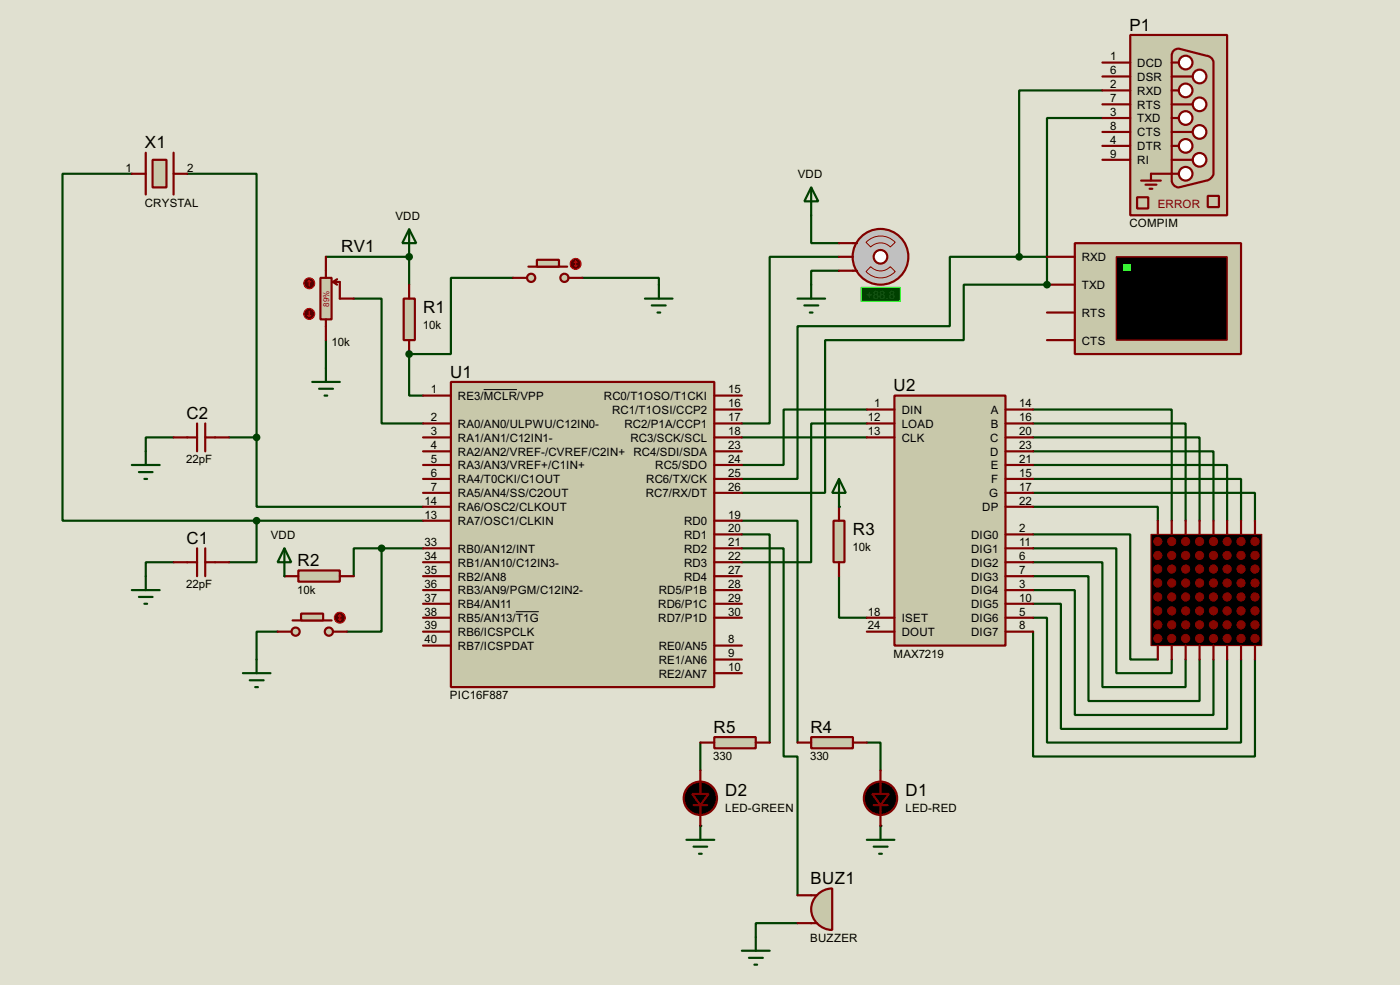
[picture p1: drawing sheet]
<svg xmlns="http://www.w3.org/2000/svg" width="256mm" height="180mm" viewBox="0 0 256 180" stroke-linecap="round" stroke-linejoin="round" font-family="sans-serif">
<path d="M0 0h256.5v180.3h-256.5z" fill="#e0e0d0"/>
<path d="M24.2 31.8h-12.7v63.5h35.5M34.3 31.8h12.7v48.3M106.7 50.9h14v1.2M75 64.8v7.6h2.5M31.8 80.1h-5.1v2.5M42 80.1h5M47 80.1v12.7h30.5M47 95.3v7.6h-5M47 95.3h30.5M31.8 102.9h-5.1v2.6" fill="none" stroke="#004000" stroke-width=".4"/>
<circle cx="75" cy="64.8" r=".2" fill="#004000"/>
<path d="M94 50.9h-11.4v13.9h-7.6" fill="none" stroke="#004000" stroke-width=".4"/>
<circle cx="52.1" cy="105.5" r=".2" fill="#004000"/>
<path d="M158.8 75h-15.2v10.1h-7.7M158.8 77.5h-10.2v25.4h-12.7M135.9 80.1h22.9M50.9 115.6h-3.9v5.1M69.9 100.4h-5.1v5.1M69.9 100.4v15.2h-6.3M69.9 100.4h7.6M153.7 105.5v7.6h5.1" fill="none" stroke="#004000" stroke-width=".4"/>
<circle cx="153.7" cy="92.8" r=".2" fill="#004000"/>
<g fill="none" stroke="#004000" stroke-width=".4">
<path d="M189.3 75h25.4v20.3M189.3 77.5h27.9v17.8M135.9 95.3h10.2v40.6M189.3 97.8h17.8v22.9h5M189.3 92.8h22.8v2.5M189.3 80.1h30.5v15.2M189.3 82.6h33v12.7M189.3 85.1h35.5v10.2M189.3 87.7h38.1v7.6M189.3 90.2h40.6v5.1M189.3 100.4h15.2v22.8h10.2v-2.5M189.3 102.9h12.7v22.9h15.2v-5.1"/>
<path d="M189.3 105.5h10.1v22.8h20.4v-7.6M189.3 108h7.6v22.9h25.4v-10.2M189.3 110.5h5.1v22.9h30.4v-12.7M189.3 113.1h2.5v22.8h35.6v-15.2M189.3 115.6v22.9h40.6v-17.8M158.8 135.9h2.5v5.1"/>
</g>
<circle cx="161.3" cy="151.2" r=".2" fill="#004000"/>
<path d="M135.9 97.8h5.1v38.1M128.3 135.9v5.1" fill="none" stroke="#004000" stroke-width=".4"/>
<circle cx="128.3" cy="151.2" r=".2" fill="#004000"/>
<path d="M202 16.6h-15.3v30.4M148.6 39.4v5.1h5.1M153.7 47h-12.7v30.5h-5.1M153.7 49.6h-5.1v2.5M186.7 47h-12.7v12.7h-27.9v28h-10.2M186.7 47h5.1M191.8 52.1h-15.2v10.2h-25.4v27.9h-15.3M135.9 100.4h7.7v38.1h2.5v25.4M146.1 169h-7.6v2.5" fill="none" stroke="#004000" stroke-width=".4"/>
<circle cx="191.8" cy="52.1" r=".2" fill="#004000"/>
<path d="M202 21.6h-10.2v30.5M75 47v5.1" fill="none" stroke="#004000" stroke-width=".4"/>
<circle cx="75" cy="47" r=".2" fill="#004000"/>
<path d="M59.7 47h15.3M64.8 54.7h5.1v22.8h7.6M59.7 62.3v5.1" fill="none" stroke="#004000" stroke-width=".4"/>
<path d="M82.6 69.9h48.3v55.9h-48.3z" fill="#c8c8aa" stroke="#800000" stroke-width=".4"/>
<g fill="none" stroke="#800000" stroke-width=".4">
<path d="M26.7 28v7.6M31.8 28v7.6M77.5 72.4h5.1M77.5 77.5h5.1M130.9 72.4h5M130.9 77.5h5M130.9 75h5M77.5 80.1h5.1M77.5 82.6h5.1M77.5 87.7h5.1M77.5 90.2h5.1M77.5 95.3h5.1"/>
<path d="M77.5 92.8h5.1M77.5 85.1h5.1M130.9 80.1h5M130.9 82.6h5M130.9 87.7h5M130.9 90.2h5M130.9 95.3h5M130.9 85.1h5M130.9 97.8h5M77.5 100.4h5.1M77.5 102.9h5.1M77.5 105.5h5.1"/>
<path d="M77.5 108h5.1M77.5 110.5h5.1M77.5 113.1h5.1M77.5 118.2h5.1M77.5 115.6h5.1M130.9 100.4h5M130.9 102.9h5M130.9 105.5h5M130.9 108h5M130.9 110.5h5M130.9 113.1h5M130.9 118.2h5"/>
<path d="M130.9 123.2h5M130.9 120.7h5"/>
</g>
<path d="M88.6 71.3h6.1M94.5 112h4.2" fill="none" stroke="#000" stroke-width=".18"/>
<path d="M75 42l1.3 2.5h-2.6zM75 42v5" fill="none" stroke="#004000" stroke-width=".4"/>
<path d="M28 29.3h2.5v5h-2.5z" fill="#c8c8aa" stroke="#800000" stroke-width=".4"/>
<path d="M24.2 31.8h2.5M31.8 31.8h2.5" fill="none" stroke="#800000" stroke-width=".4"/>
<path d="M74 54.7h2v7.6h-2z" fill="#c8c8aa" stroke="#800000" stroke-width=".4"/>
<path d="M75 52.1v2.6M75 62.3v2.5" fill="none" stroke="#800000" stroke-width=".4"/>
<g fill="#c8c8aa" stroke="#800000" stroke-width=".4">
<circle cx="103.4" cy="50.9" r=".75"/>
<circle cx="97.3" cy="50.9" r=".75"/>
</g>
<path d="M96.8 48.8h7.1" fill="none" stroke="#800000" stroke-width=".4"/>
<path d="M98.4 47.6h4v1.2h-4z" fill="#c8c8aa" stroke="#800000" stroke-width=".4"/>
<path d="M94 50.9h2.6M104.2 50.9h2.5" fill="none" stroke="#800000" stroke-width=".4"/>
<circle cx="105.4" cy="48.3" r="1" fill="#400000" stroke="#f00" stroke-width=".2"/>
<path d="M105.2 48.6l.3 .2M105.5 47.8v1M105.5 47.8l-.3 .3M105.5 47.8l.2 .3M105.7 48.6l-.2 .2" fill="none" stroke="#f00" stroke-width=".2"/>
<path d="M118.2 54.7h5M119.4 55.9h2.6M120.5 57.2h.5M120.7 52.1v2.6M24.2 85.1h5.1M25.5 86.4h2.5M26.5 87.7h.5M26.7 82.6v2.5M24.2 108h5.1M25.5 109.3h2.5M26.5 110.5h.5M26.7 105.5v2.5" fill="none" stroke="#004000" stroke-width=".4"/>
<path d="M36.1 77.5v5.1M37.6 77.5v5.1M31.8 80.1h4.3M37.6 80.1h4.4M31.8 102.9h4.3M36.1 100.4v5.1M37.6 100.4v5.1M37.6 102.9h4.4" fill="none" stroke="#800000" stroke-width=".4"/>
<g fill="#004000" stroke="#004000" stroke-width=".4">
<circle cx="47" cy="80.1" r=".5"/>
<circle cx="47" cy="95.3" r=".5"/>
<circle cx="74.9" cy="64.8" r=".5"/>
</g>
<path d="M54.7 104.4h7.6v2.1h-7.6z" fill="#c8c8aa" stroke="#800000" stroke-width=".4"/>
<path d="M52.1 105.5h2.6M62.3 105.5h2.5" fill="none" stroke="#800000" stroke-width=".4"/>
<path d="M52.1 100.4l1.3 2.5h-2.5zM52.1 100.4v5.1" fill="none" stroke="#004000" stroke-width=".4"/>
<g fill="#c8c8aa" stroke="#800000" stroke-width=".4">
<circle cx="60.2" cy="115.6" r=".75"/>
<circle cx="54.1" cy="115.6" r=".75"/>
</g>
<path d="M53.6 113.6h7.2" fill="none" stroke="#800000" stroke-width=".4"/>
<path d="M55.2 112.3h4v1.3h-4z" fill="#c8c8aa" stroke="#800000" stroke-width=".4"/>
<path d="M50.9 115.6h2.5M61 115.6h2.6" fill="none" stroke="#800000" stroke-width=".4"/>
<circle cx="62.2" cy="113.1" r="1" fill="#400000" stroke="#f00" stroke-width=".2"/>
<path d="M62 113.3l.3 .3M62.3 112.6v1M62.3 112.6l-.3 .2M62.3 112.6l.2 .2M62.5 113.3l-.2 .3" fill="none" stroke="#f00" stroke-width=".2"/>
<circle cx="69.9" cy="100.4" r=".5" fill="#004000" stroke="#004000" stroke-width=".4"/>
<path d="M44.5 123.2h5.1M45.8 124.5h2.5M46.8 125.8h.5M47 120.7v2.5" fill="none" stroke="#004000" stroke-width=".4"/>
<path d="M163.9 72.4h20.3v45.8h-20.3z" fill="#c8c8aa" stroke="#800000" stroke-width=".4"/>
<g fill="none" stroke="#800000" stroke-width=".4">
<path d="M158.8 75h5.1M158.8 77.5h5.1M184.2 75h5.1M184.2 77.5h5.1M158.8 80.1h5.1M184.2 80.1h5.1M184.2 82.6h5.1M184.2 85.1h5.1M184.2 87.7h5.1M184.2 90.2h5.1M184.2 92.8h5.1M184.2 97.8h5.1"/>
<path d="M158.8 113.1h5.1M158.8 115.6h5.1M184.2 100.4h5.1M184.2 102.9h5.1M184.2 105.5h5.1M184.2 108h5.1M184.2 110.5h5.1M184.2 113.1h5.1M184.2 115.6h5.1"/>
</g>
<path d="M152.7 95.3h2v7.6h-2z" fill="#c8c8aa" stroke="#800000" stroke-width=".4"/>
<g fill="none" stroke="#800000" stroke-width=".4">
<path d="M153.7 92.8v2.5M212.1 95.3v2.5M214.7 95.3v2.5M217.2 95.3v2.5M219.8 95.3v2.5M222.3 95.3v2.5M224.8 95.3v2.5M227.4 95.3v2.5M229.9 95.3v2.5M153.7 102.9v2.6M212.1 118.2v2.5M214.7 118.2v2.5"/>
<path d="M217.2 118.2v2.5M219.8 118.2v2.5M222.3 118.2v2.5M224.8 118.2v2.5M227.4 118.2v2.5M229.9 118.2v2.5"/>
</g>
<path d="M153.7 87.7l1.3 2.5h-2.5zM153.7 87.7v5.1" fill="none" stroke="#004000" stroke-width=".4"/>
<path d="M210.9 97.8h20.3v20.4h-20.3z" fill="#000" stroke="#800000" stroke-width=".2"/>
<g fill="#870701" stroke="#870701" stroke-width=".18">
<circle cx="212.1" cy="99.1" r=".75"/>
<circle cx="212.1" cy="101.7" r=".75"/>
<circle cx="212.1" cy="104.2" r=".75"/>
<circle cx="212.1" cy="106.7" r=".75"/>
<circle cx="212.1" cy="109.3" r=".75"/>
<circle cx="212.1" cy="111.8" r=".75"/>
<circle cx="212.1" cy="114.4" r=".75"/>
<circle cx="212.1" cy="116.9" r=".75"/>
<circle cx="214.6" cy="99.1" r=".75"/>
<circle cx="214.6" cy="101.7" r=".75"/>
<circle cx="214.6" cy="104.2" r=".75"/>
<circle cx="214.6" cy="106.7" r=".75"/>
<circle cx="214.6" cy="109.3" r=".75"/>
<circle cx="214.6" cy="111.8" r=".75"/>
<circle cx="214.6" cy="114.4" r=".75"/>
<circle cx="214.6" cy="116.9" r=".75"/>
<circle cx="217.2" cy="99.1" r=".75"/>
<circle cx="217.2" cy="101.7" r=".75"/>
<circle cx="217.2" cy="104.2" r=".75"/>
<circle cx="217.2" cy="106.7" r=".75"/>
<circle cx="217.2" cy="109.3" r=".75"/>
<circle cx="217.2" cy="111.8" r=".75"/>
<circle cx="217.2" cy="114.4" r=".75"/>
<circle cx="217.2" cy="116.9" r=".75"/>
<circle cx="219.7" cy="99.1" r=".75"/>
<circle cx="219.7" cy="101.7" r=".75"/>
<circle cx="219.7" cy="104.2" r=".75"/>
<circle cx="219.7" cy="106.7" r=".75"/>
<circle cx="219.7" cy="109.3" r=".75"/>
<circle cx="219.7" cy="111.8" r=".75"/>
<circle cx="219.7" cy="114.4" r=".75"/>
<circle cx="219.7" cy="116.9" r=".75"/>
<circle cx="222.3" cy="99.1" r=".75"/>
<circle cx="222.3" cy="101.7" r=".75"/>
<circle cx="222.3" cy="104.2" r=".75"/>
<circle cx="222.3" cy="106.7" r=".75"/>
<circle cx="222.3" cy="109.3" r=".75"/>
<circle cx="222.3" cy="111.8" r=".75"/>
<circle cx="222.3" cy="114.4" r=".75"/>
<circle cx="222.3" cy="116.9" r=".75"/>
<circle cx="224.8" cy="99.1" r=".75"/>
<circle cx="224.8" cy="101.7" r=".75"/>
<circle cx="224.8" cy="104.2" r=".75"/>
<circle cx="224.8" cy="106.7" r=".75"/>
<circle cx="224.8" cy="109.3" r=".75"/>
<circle cx="224.8" cy="111.8" r=".75"/>
<circle cx="224.8" cy="114.4" r=".75"/>
<circle cx="224.8" cy="116.9" r=".75"/>
<circle cx="227.3" cy="99.1" r=".75"/>
<circle cx="227.3" cy="101.7" r=".75"/>
<circle cx="227.3" cy="104.2" r=".75"/>
<circle cx="227.3" cy="106.7" r=".75"/>
<circle cx="227.3" cy="109.3" r=".75"/>
<circle cx="227.3" cy="111.8" r=".75"/>
<circle cx="227.3" cy="114.4" r=".75"/>
<circle cx="227.3" cy="116.9" r=".75"/>
<circle cx="229.9" cy="99.1" r=".75"/>
<circle cx="229.9" cy="101.7" r=".75"/>
<circle cx="229.9" cy="104.2" r=".75"/>
<circle cx="229.9" cy="106.7" r=".75"/>
<circle cx="229.9" cy="109.3" r=".75"/>
<circle cx="229.9" cy="111.8" r=".75"/>
<circle cx="229.9" cy="114.4" r=".75"/>
<circle cx="229.9" cy="116.9" r=".75"/>
</g>
<path d="M148.6 134.9h7.7v2.1h-7.7z" fill="#c8c8aa" stroke="#800000" stroke-width=".4"/>
<path d="M146.1 135.9h2.5M156.3 135.9h2.5M160.1 147.4h2.5M161.3 141v4.3M161.3 147.4v3.8" fill="none" stroke="#800000" stroke-width=".4"/>
<path d="M158.8 153.7h5.1M160.1 155h2.5M161.1 156.3h.5M161.3 151.2v2.5" fill="none" stroke="#004000" stroke-width=".4"/>
<g fill="#000" stroke="#800000" stroke-width=".4">
<path d="M159.8 145.3h3.1l-1.6 2.1z"/>
<circle cx="161.3" cy="146.1" r="3.1"/>
</g>
<path d="M130.9 134.9h7.6v2.1h-7.6z" fill="#c8c8aa" stroke="#800000" stroke-width=".4"/>
<path d="M128.3 135.9h2.6M138.5 135.9h2.5M127.1 147.4h2.5M128.3 141v4.3M128.3 147.4v3.8" fill="none" stroke="#800000" stroke-width=".4"/>
<path d="M125.8 153.7h5.1M127.1 155h2.5M128.1 156.3h.5M128.3 151.2v2.5" fill="none" stroke="#004000" stroke-width=".4"/>
<g fill="#000" stroke="#800000" stroke-width=".4">
<path d="M126.8 145.3h3l-1.5 2.1z"/>
<circle cx="128.3" cy="146.1" r="3.1"/>
</g>
<path d="M149.8 163.7a3.9 3.9 0 0 1 2.7-1.1v7.6a3.8 3.8 0 0 1-3.6-2.3 3.8 3.8 0 0 1 .9-4.2z" fill-rule="evenodd" fill="#c8c8aa" stroke="#800000" stroke-width=".4"/>
<path d="M146.1 169h3.6M146.1 163.9h3.6" fill="none" stroke="#800000" stroke-width=".4"/>
<path d="M135.9 174h5.1M137.2 175.3h2.6M138.2 176.6h.5M138.5 171.5v2.5" fill="none" stroke="#004000" stroke-width=".4"/>
<circle cx="161.3" cy="47" r="5.1" fill="#c0c0c0" stroke="#800000" stroke-width=".4"/>
<circle cx="161.3" cy="47" r="1.25" fill="#feffff" stroke="#800000" stroke-width=".4"/>
<path d="M156.3 44.5h.7M156.3 49.6h.7" fill="none" stroke="#800000" stroke-width=".4"/>
<path d="M157.8 52.6h7.1v2.6h-7.1z" fill="#004000" stroke="#0f0" stroke-width=".2"/>
<path d="M158.7 44.4a3.7 3.7 0 0 1 5.3 0l-.9 .8a2.53 2.53 0 0 0-3.6 0zM159.5 48.8a2.46 2.46 0 0 0 3.6 0l.9 .9a3.7 3.7 0 0 1-5.3 0z" fill="none" stroke="#800000" stroke-width=".18"/>
<path d="M153.7 47h2.6M153.7 44.5h2.6M153.7 49.6h2.6" fill="none" stroke="#800000" stroke-width=".4"/>
<path d="M148.6 34.3l1.3 2.6h-2.5zM148.6 34.3v5.1M146.1 54.7h5.1M147.4 55.9h2.5M148.4 57.2h.5M148.6 52.1v2.6" fill="none" stroke="#004000" stroke-width=".4"/>
<path d="M196.9 44.5h30.5v20.3h-30.5z" fill="#c8c8aa" stroke="#800000" stroke-width=".4"/>
<path d="M204.5 47h20.3v15.3h-20.3z" fill="#000" stroke="#800000" stroke-width=".25"/>
<path d="M205.8 48.3h1.3v1.3h-1.3z" fill="#0f0"/>
<path d="M191.8 47h5.1M191.8 57.2h5.1M191.8 52.1h5.1M191.8 62.3h5.1" fill="none" stroke="#800000" stroke-width=".4"/>
<path d="M207.1 6.4h17.7v33h-17.7z" fill="#c8c8aa" stroke="#800000" stroke-width=".4"/>
<path d="M215.1 9.1l.9-.2 5 1.3a1.4 1.4 0 0 1 1.3 1.3v20.3a1.64 1.64 0 0 1-1.3 1.3l-5 1.2a1.34 1.34 0 0 1-1.3-1.2v-22.9v-.4z" fill-rule="evenodd" fill="#c8c8aa" stroke="#800000" stroke-width=".4"/>
<g fill="#feffff" stroke="#800000" stroke-width=".4">
<circle cx="217.2" cy="11.5" r="1.25"/>
<circle cx="219.7" cy="14" r="1.25"/>
<circle cx="217.2" cy="16.6" r="1.25"/>
<circle cx="219.7" cy="19.1" r="1.25"/>
<circle cx="217.2" cy="21.6" r="1.25"/>
<circle cx="219.7" cy="24.2" r="1.25"/>
<circle cx="217.2" cy="26.7" r="1.25"/>
<circle cx="219.7" cy="29.3" r="1.25"/>
<circle cx="217.2" cy="31.8" r="1.25"/>
</g>
<path d="M214.7 11.5h1.3M214.7 14h3.8M214.7 16.6h1.3M214.7 19.1h3.8M209.1 33.1h3.6M209.9 33.8h2M210.6 34.6h.5M214.7 21.6h1.3M214.7 24.2h3.8M214.7 26.7h1.3M214.7 29.3h3.8M216 31.8h-5.1v1.3" fill="none" stroke="#800000" stroke-width=".4"/>
<g fill="#c8c8aa" stroke="#800000" stroke-width=".4">
<path d="M221.3 35.9h2v2h-2z"/>
<path d="M208.3 36.1h2.1v2.1h-2.1z"/>
</g>
<path d="M202 16.6h5.1M202 19.1h5.1M202 14h5.1M202 11.5h5.1M202 21.6h5.1M202 24.2h5.1M202 26.7h5.1M202 29.3h5.1" fill="none" stroke="#800000" stroke-width=".4"/>
<g fill="#004000" stroke="#004000" stroke-width=".4">
<circle cx="186.7" cy="47" r=".5"/>
<circle cx="191.8" cy="52.1" r=".5"/>
<circle cx="74.9" cy="47" r=".5"/>
</g>
<path d="M57.2 69.9h5.1M58.5 71.2h2.5M59.5 72.4h.5M59.7 67.4v2.5" fill="none" stroke="#004000" stroke-width=".4"/>
<path d="M58.7 50.9h2.1v7.6h-2.1z" fill="#c8c8aa" stroke="#800000" stroke-width=".4"/>
<path d="M59.7 47v3.9M59.7 58.5v3.8M61 51.6l.8 .5M61 51.6h1.3v3.1h2.5M61.8 51.1l-.8 .5" fill="none" stroke="#800000" stroke-width=".4"/>
<circle cx="56.6" cy="51.9" r="1" fill="#400000" stroke="#f00" stroke-width=".2"/>
<path d="M56.7 51.4l-.3 .2M56.7 51.4l.3 .2M56.7 51.4v1" fill="none" stroke="#f00" stroke-width=".2"/>
<circle cx="56.6" cy="57.5" r="1" fill="#400000" stroke="#f00" stroke-width=".2"/>
<path d="M56.4 57.7l.3 .3M56.7 57v1M57 57.7l-.3 .3" fill="none" stroke="#f00" stroke-width=".2"/>
<g font-size="3.5">
<text x="206.9" y="5.6">P1</text>
<text x="26.6" y="27.2">X1</text>
<text x="62.5" y="46.2">RV1</text>
<text x="77.5" y="57.4">R1</text>
<text x="82.5" y="69.1">U1</text>
<text x="163.7" y="71.6">U2</text>
<text x="34.2" y="76.7">C2</text>
<text x="34.2" y="99.6">C1</text>
<text x="156.3" y="98">R3</text>
<text x="54.5" y="103.6">R2</text>
<text x="130.7" y="134.1">R5</text>
<text x="148.5" y="134.1">R4</text>
<text x="132.9" y="145.8">D2</text>
<text x="165.9" y="145.8">D1</text>
<text x="148.5" y="161.8">BUZ1</text>
</g>
<g font-size="2.4">
<text x="203.4" y="11.1">1</text>
<text x="203.4" y="16.2">2</text>
<text x="203.4" y="13.6">6</text>
<text x="208.3" y="17.3">RXD</text>
<text x="208.3" y="14.8">DSR</text>
<text x="208.3" y="12.3">DCD</text>
<text x="203.4" y="21.2">3</text>
<text x="203.4" y="23.8">8</text>
<text x="203.4" y="18.7">7</text>
<text x="208.3" y="22.4">TXD</text>
<text x="208.3" y="19.9">RTS</text>
<text x="203.4" y="26.3">4</text>
<text x="203.4" y="28.9">9</text>
<text x="208.3" y="25">CTS</text>
<text x="208.3" y="27.5">DTR</text>
<text x="23" y="31.4">1</text>
<text x="34.3" y="31.4">2</text>
<text x="146.1" y="32.6">VDD</text>
<text x="208.3" y="30">RI</text>
<text x="26.5" y="37.8">CRYSTAL</text>
<text x="72.4" y="40.2">VDD</text>
<text x="206.9" y="41.6">COMPIM</text>
<text x="198.2" y="47.8">RXD</text>
<text x="198.2" y="52.9">TXD</text>
<text x="198.2" y="58">RTS</text>
<text x="60.8" y="63.3">10k</text>
<text x="77.5" y="60.3">10k</text>
<text x="198.2" y="63.1">CTS</text>
<text x="78.9" y="72">1</text>
<text x="133.4" y="72">15</text>
<text x="78.9" y="77.1">2</text>
<text x="83.9" y="73.2">RE3/MCLR/VPP</text>
<text x="110.6" y="73.2">RC0/T1OSO/T1CKI</text>
<text x="112.1" y="75.8">RC1/T1OSI/CCP2</text>
<text x="133.4" y="77.1">17</text>
<text x="133.4" y="74.6">16</text>
<text x="159" y="77.1">12</text>
<text x="160.2" y="74.6">1</text>
<text x="165.2" y="75.8">DIN</text>
<text x="181.5" y="75.8">A</text>
<text x="186.7" y="74.6">14</text>
<text x="186.7" y="77.1">16</text>
<text x="78.9" y="79.7">3</text>
<text x="78.9" y="82.2">4</text>
<text x="83.9" y="80.8">RA1/AN1/C12IN1-</text>
<text x="83.9" y="83.4">RA2/AN2/VREF-/CVREF/C2IN+ RC4/SDI/SDA</text>
<text x="83.9" y="78.3">RA0/AN0/ULPWU/C12IN0-</text>
<text x="114.4" y="78.3">RC2/P1A/CCP1</text>
<text x="115.5" y="80.8">RC3/SCK/SCL</text>
<text x="133.4" y="82.2">23</text>
<text x="133.4" y="79.7">18</text>
<text x="159" y="79.7">13</text>
<text x="165.2" y="78.3">LOAD</text>
<text x="165.2" y="80.8">CLK</text>
<text x="181.4" y="80.8">C</text>
<text x="181.4" y="83.4">D</text>
<text x="181.5" y="78.3">B</text>
<text x="186.7" y="79.7">20</text>
<text x="186.7" y="82.2">23</text>
<text x="34.1" y="84.8">22pF</text>
<text x="78.9" y="87.3">6</text>
<text x="78.9" y="89.8">7</text>
<text x="78.9" y="84.7">5</text>
<text x="83.9" y="88.5">RA4/T0CKI/C1OUT</text>
<text x="83.9" y="85.9">RA3/AN3/VREF+/C1IN+</text>
<text x="118.4" y="88.5">RC6/TX/CK</text>
<text x="120" y="85.9">RC5/SDO</text>
<text x="133.4" y="84.7">24</text>
<text x="133.4" y="89.8">26</text>
<text x="133.4" y="87.3">25</text>
<text x="181.5" y="85.9">E</text>
<text x="181.6" y="88.5">F</text>
<text x="186.7" y="84.7">21</text>
<text x="186.7" y="87.3">15</text>
<text x="186.7" y="89.8">17</text>
<text x="77.8" y="94.9">13</text>
<text x="77.8" y="92.4">14</text>
<text x="83.9" y="91">RA5/AN4/SS/C2OUT</text>
<text x="83.9" y="93.6">RA6/OSC2/CLKOUT</text>
<text x="118.3" y="91">RC7/RX/DT</text>
<text x="133.4" y="94.9">19</text>
<text x="179.9" y="93.6">DP</text>
<text x="181.2" y="91">G</text>
<text x="186.7" y="92.4">22</text>
<text x="49.6" y="98.6">VDD</text>
<text x="77.8" y="100">33</text>
<text x="83.9" y="101.2">RB0/AN12/INT</text>
<text x="83.9" y="96.1">RA7/OSC1/CLKIN</text>
<text x="125.3" y="101.2">RD2</text>
<text x="125.3" y="98.6">RD1</text>
<text x="125.3" y="96.1">RD0</text>
<text x="133.4" y="100">21</text>
<text x="133.4" y="97.4">20</text>
<text x="156.2" y="100.9">10k</text>
<text x="177.9" y="98.6">DIG0</text>
<text x="177.9" y="101.2">DIG1</text>
<text x="186.7" y="97.4">2</text>
<text x="186.7" y="100">11</text>
<text x="34.1" y="107.7">22pF</text>
<text x="77.8" y="102.5">34</text>
<text x="77.8" y="105.1">35</text>
<text x="77.8" y="107.6">36</text>
<text x="83.9" y="103.7">RB1/AN10/C12IN3-</text>
<text x="83.9" y="106.3">RB2/AN8</text>
<text x="125.3" y="103.7">RD3</text>
<text x="125.3" y="106.3">RD4</text>
<text x="133.4" y="107.6">28</text>
<text x="133.4" y="102.5">22</text>
<text x="133.4" y="105.1">27</text>
<text x="177.9" y="103.7">DIG2</text>
<text x="177.9" y="106.3">DIG3</text>
<text x="186.7" y="102.5">6</text>
<text x="186.7" y="105.1">7</text>
<text x="186.7" y="107.6">3</text>
<text x="54.5" y="108.7">10k</text>
<text x="77.8" y="112.7">38</text>
<text x="77.8" y="110.1">37</text>
<text x="83.9" y="113.9">RB5/AN13/T1G</text>
<text x="83.9" y="111.3">RB4/AN11</text>
<text x="83.9" y="108.8">RB3/AN9/PGM/C12IN2-</text>
<text x="120.6" y="111.3">RD6/P1C</text>
<text x="120.6" y="113.9">RD7/P1D</text>
<text x="120.7" y="108.8">RD5/P1B</text>
<text x="133.4" y="110.1">29</text>
<text x="133.4" y="112.7">30</text>
<text x="159" y="112.7">18</text>
<text x="165.2" y="113.9">ISET</text>
<text x="177.9" y="108.8">DIG4</text>
<text x="177.9" y="111.3">DIG5</text>
<text x="177.9" y="113.9">DIG6</text>
<text x="186.7" y="110.1">10</text>
<text x="186.7" y="112.7">5</text>
<text x="77.8" y="117.8">40</text>
<text x="77.8" y="115.2">39</text>
<text x="83.9" y="119">RB7/ICSPDAT</text>
<text x="83.9" y="116.4">RB6/ICSPCLK</text>
<text x="120.7" y="119">RE0/AN5</text>
<text x="133.4" y="117.8">8</text>
<text x="159" y="115.2">24</text>
<text x="165.2" y="116.4">DOUT</text>
<text x="177.9" y="116.4">DIG7</text>
<text x="186.7" y="115.2">8</text>
<text x="120.7" y="124">RE2/AN7</text>
<text x="120.7" y="121.5">RE1/AN6</text>
<text x="133.4" y="122.8">10</text>
<text x="133.4" y="120.3">9</text>
<text x="163.7" y="120.4">MAX7219</text>
<text x="82.4" y="128">PIC16F887</text>
<text x="130.7" y="139.2">330</text>
<text x="148.4" y="139.2">330</text>
<text x="132.8" y="148.7">LED-GREEN</text>
<text x="165.9" y="148.7">LED-RED</text>
<text x="148.4" y="172.4">BUZZER</text>
</g>
<text font-size="2.4" fill="#800000" x="212.1" y="38.1">ERROR</text>
<text font-size="2.4" fill="#008000" x="158.7" y="54.7">+88.8</text>
<text font-size="1.7" fill="#c00000" x="60.3" y="56.1" transform="rotate(-90 60.3 56.1)">89%</text>
</svg>
